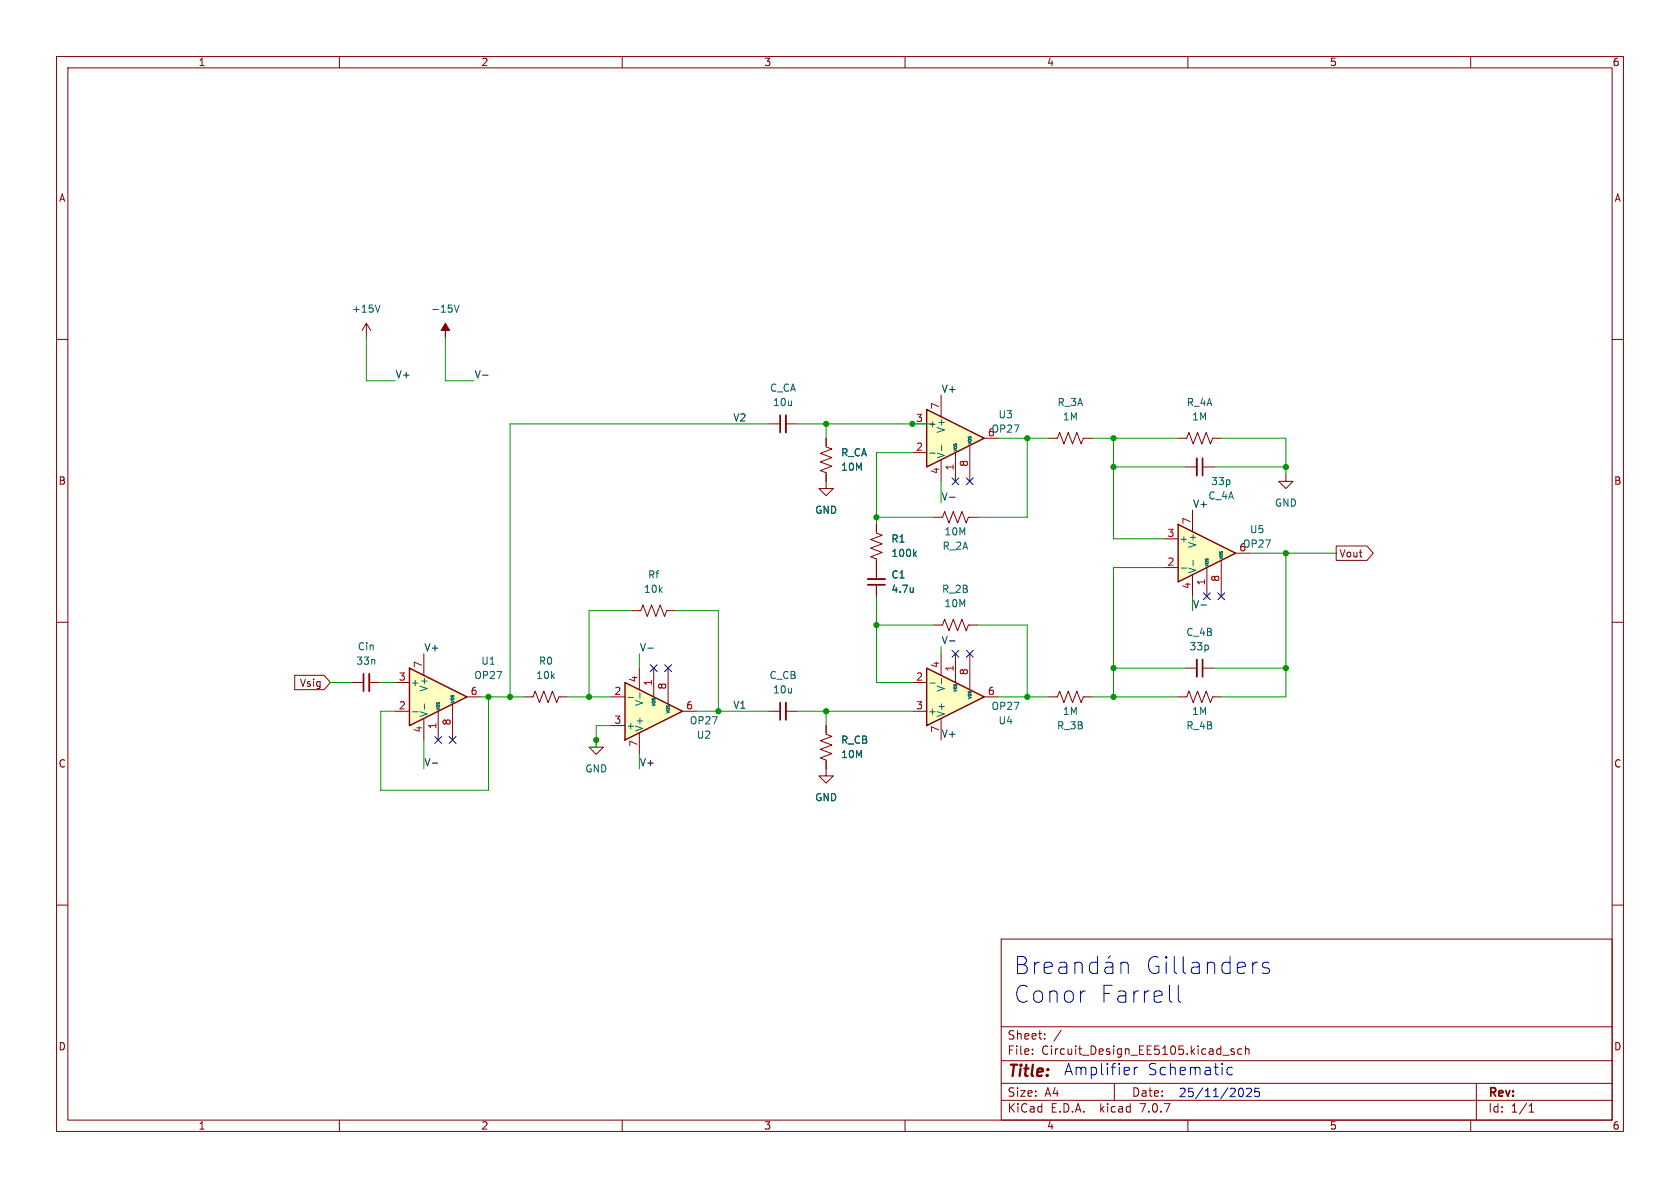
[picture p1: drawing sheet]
<svg xmlns="http://www.w3.org/2000/svg" width="297mm" height="210mm" viewBox="0 0 297 210" stroke-linecap="round" stroke-linejoin="round" font-family="sans-serif">
<g fill="none" stroke="#840000" stroke-width=".18">
<path d="M10 10h277v190h-277zM12 12h273v186h-273zM60 10v2M110 10v2M160 10v2M210 10v2M260 10v2M10 60h2M285 60h2M10 110h2M111.8 108h1.5l.4-1.1 .7 2.1 .8-2.1 .8 2.1 .7-2.1 .8 2.1 .4-1h1.5M285 110h2"/>
<path d="M10 160h2M285 160h2M177 166h108v32h-108zM60 198v2M110 198v2M160 198v2M177 194.5h108M177 191.5h108M177 187.5h108M177 181.5h108M182.5 186.3v.1M182.5 185.5v.1"/>
<path d="M184.7 183.6v.1M184.7 182.8v.1M187.6 182.1l-1.3 2M197 191.5v3M210 198v2M216.2 186.5h1.1M218.2 185.5l-.4-.1-.2 .2 .1 .2 .5 .2v.3h-.6M219.5 185.5l-.4-.1-.3 .3v.4l.2 .2h.5M220.2 185.5l.2-.1 .3 .1 .1 .9M220.2 184.9v1.5M260 198v2M261 191.5v6.5"/>
<path d="M270.3 196.6h.9M270.3 195.5l.4-.4v1.5"/>
</g>
<path d="M163.8 118.1l10.2 5.1-10.2 5.1z" fill="#ffffc2"/>
<path d="M163.8 118.1l10.2 5.1-10.2 5.1z" fill="none" stroke="#840000" stroke-width=".25"/>
<g fill="none" stroke="#840000" stroke-width=".18">
<path d="M64.8 57.2l-.8 1.2M64.8 57.2v2.5M64.8 57.2l.7 1.2M135.9 74.9h2M138.9 74.9h2.1M154.9 92.7v1.5l1.1 .4-2.1 .8 2.1 .7-2.1 .8 2.1 .8-2.1 .7 1 .4v3.6M165.1 91.4h1.5l.4-1 .8 2.1 .7-2.1 .8 2.1 .8-2.1 .7 2.1 .4-1.1h1.5M209.5 82.6h2.1M212.6 82.6h2M154.9 103.4v2M166.4 115.6v3.8M168.9 115.6v5.1"/>
<path d="M171.4 115.6v6.3M62.2 120.7h2.1M65.3 120.7h2M92.7 123.2h1.5l.4-1 .8 2 .7-2 .8 2 .8-2 .7 2 .4-1h1.5M135.9 125.7h2M138.9 125.7h2.1M146 128.3v1.5l1.1 .4-2.1 .7 2.1 .8-2.1 .8 2.1 .7-2.1 .8 1 .4v2.8h1.3l-1.3 1.2-1.2-1.2h1.2M161.3 120.7h2.5M161.3 125.7h2.5M166.4 127v3.8M174 123.2h2.5M208.3 123.2h1.5l.4-1 .7 2 .8-2 .8 2 .7-2 .8 2 .4-1h1.5"/>
</g>
<path d="M67.2 53.9l-.4 1.3M161.6 97.9l.4 .5M162 97.5l-.5 .5M161.5 103.9v.8M161.5 104.6l-.1 .1M166.5 119.9v1M164.4 120.7h.9" fill="none" stroke="#006464" stroke-width=".18"/>
<path d="M138.9 73.4v3.1M211.6 81v3.1M65.3 119.1v3.1M153.4 102.4h3.1M138.9 124.2v3.1" fill="none" stroke="#840000" stroke-width=".33"/>
<path d="M137.9 73.4v3.1M212.6 81v3.1M64.3 119.1v3.1M153.4 103.4h3.1M137.9 124.2v3.1" fill="none" stroke="#840000" stroke-width=".3"/>
<path d="M208.3 92.7l10.1 5.1-10.1 5.1z" fill="#ffffc2"/>
<path d="M208.3 92.7l10.1 5.1-10.1 5.1z" fill="none" stroke="#840000" stroke-width=".25"/>
<path d="M185.4 77.5h1.5l.4-1 .8 2 .7-2 .8 2 .8-2 .7 2 .4-1h1.5M208.3 77.5h1.5l.4-1 .7 2 .8-2 .8 2 .7-2 .8 2 .4-1h1.5M146 85.1v1.3h1.3l-1.3 1.2-1.2-1.2h1.2M205.7 95.3h2.6M210.8 90.2v3.8M215.9 99.1v6.3M218.4 97.8h2.6M227.3 83.8v1.3h1.3l-1.3 1.3-1.2-1.3h1.2M205.7 100.3h2.6M210.8 101.6v3.8M213.4 100.3v5.1" fill="none" stroke="#840000" stroke-width=".18"/>
<path d="M210.9 99v1M208.8 100.4h1" fill="none" stroke="#006464" stroke-width=".18"/>
<path d="M110.5 120.7l10.1 5-10.1 5.1z" fill="#ffffc2"/>
<path d="M110.5 120.7l10.1 5-10.1 5.1z" fill="none" stroke="#840000" stroke-width=".25"/>
<path d="M113 118.1v3.8M115.6 118.1v5.1M118.1 118.1v6.4M107.9 123.2h2.6M107.9 128.3h2.6M113 129.5v3.9M120.6 125.7h2.6" fill="none" stroke="#840000" stroke-width=".18"/>
<path d="M111 123.3h1M113.1 122.4v1" fill="none" stroke="#006464" stroke-width=".18"/>
<path d="M163.8 72.4l10.2 5.1-10.2 5.1z" fill="#ffffc2"/>
<path d="M163.8 72.4l10.2 5.1-10.2 5.1z" fill="none" stroke="#840000" stroke-width=".25"/>
<path d="M161.3 74.9h2.5M166.4 69.9v3.8M171.4 78.7v6.4M174 77.5h2.5M161.3 80h2.5M166.4 81.3v3.8M168.9 80v5.1" fill="none" stroke="#840000" stroke-width=".18"/>
<path d="M80.3 53.9l.4 1.3 .5-1.3M166.5 78.7v1M164.4 80.1h.9" fill="none" stroke="#006464" stroke-width=".18"/>
<path d="M78.7 57.2l.8 1.2h-.8v1.3v-1.3h-.7z" fill="#840000" stroke="#840000" stroke-width=".18"/>
<path d="M72.4 118.1l10.1 5.1-10.1 5.1z" fill="#ffffc2"/>
<path d="M72.4 118.1l10.1 5.1-10.1 5.1z" fill="none" stroke="#840000" stroke-width=".25"/>
<g fill="none" stroke="#840000" stroke-width=".18">
<path d="M146 77.5v1.5l1.1 .4-2.1 .7 2.1 .8-2.1 .8 2.1 .7-2.1 .8 1 .4v1.5M154.9 92.7v1.3M154.9 99.1v3.3M236.2 96.5h5.5l1.1 1.3-1.1 1.3h-5.5zM52.1 119.4h5.2l1.1 1.3-1.1 1.2h-5.2zM74.9 115.6v3.8M154.9 103.4v2M165.1 110.5h1.5l.4-1 .8 2 .7-2 .8 2 .8-2 .7 2 .4-1h1.5M209.5 118.1h2.1M212.6 118.1h2M69.8 125.7h2.6M69.8 120.7h2.6"/>
<path d="M74.9 127v3.8M77.5 125.7v5.1M80 124.5v6.3M82.5 123.2h2.6M105.4 130.8v1.3h1.3l-1.3 1.3-1.3-1.3h1.3M146 128.3v1.2M146 134.6v1.3M185.4 123.2h1.5l.4-1 .8 2 .7-2 .8 2 .8-2 .7 2 .4-1h1.5"/>
</g>
<path d="M161.6 97.9l.4 .5M162 97.5l-.5 .5M161.5 103.9v.8M161.5 104.6l-.1 .1M72.9 125.8h1M75 124.4v1" fill="none" stroke="#006464" stroke-width=".18"/>
<path d="M211.6 116.6v3" fill="none" stroke="#840000" stroke-width=".33"/>
<path d="M212.6 116.6v3" fill="none" stroke="#840000" stroke-width=".3"/>
<path d="M85.3 66.3h1M167.9 87.9h.9M114.5 114.6h1M167.9 113.3h.9M212.3 107h1M76.4 134.9h1" fill="none" stroke="#0f0f0f" stroke-width=".18"/>
<g fill="none" stroke="#0000c2" stroke-width=".18">
<path d="M179.9 169.1h1a.73 .73 0 0 1 .6 .7 .73 .73 0 0 1-.6 .7 .8 .8 0 0 1 .7 .7 .8 .8 0 0 1-.6 .9h-1.1zM179.9 170.5h1M182.9 170.1v2M183.7 170.1a.77 .77 0 0 0-.8 .6M184.6 171.1l1.4-.3-.1-.6-.3-.1h-.6l-.3 .1-.1 .3v1.2l.1 .3 .3 .1h.6l.3-.1M187.3 170.2l.3-.1h.6l.3 .1 .1 .3v1.6M188.6 170.8l-.3 .2h-.7a.59 .59 0 0 0-.4 .5 .59 .59 0 0 0 .4 .6h.7l.3-.1M190 170.4a.75 .75 0 0 1 1.3 .1v1.6M190 170.1v2M194 170.2l-.3-.1h-.5l-.5 .3-.1 .3v.8l.3 .5 .3 .1h.5l.3-.1M194 169.1v3M195.5 170.2l.2-.1h.6l.3 .1 .1 .3v1.6"/>
<path d="M196.3 169l-.4 .4M196.7 170.8l-.2 .2h-.8a.59 .59 0 0 0-.4 .5 .59 .59 0 0 0 .4 .6h.8l.2-.1M198.2 170.4a.75 .75 0 0 1 1.3 .1v1.6M198.2 170.1v2M208.3 174.2v2.5l.2 .3 .2 .2M224.3 170.2l-.7-.1-.3 .1-.1 .3 .1 .5 1 .2 .2 .3-.2 .5-.3 .1h-.5l-.3-.1M200.5 188.7v1.3M201.1 188.7a.51 .51 0 0 0-.6 .3M217.9 188.8l-.6-.1-.4 .3v.6l.2 .3 .2 .1 .6-.1M219.3 192.4a.81 .81 0 0 1 .6 .6 .81 .81 0 0 1-.3 .8l-.3 .1M220.4 192.5l.6-.1 .2 .1v.3l-.9 1.1h.9M222.6 192.4h-.7l-.1 .7 .2-.2 .5 .1 .2 .2-.1 .5-.2 .2-.6-.2"/>
</g>
<g fill="none" stroke="#009600" stroke-width=".18">
<path d="M64.8 59.7v7.6h5M78.7 59.7v7.6h5.1M135.9 74.9h-45.7v48.3M141 74.9h24.1M146 74.9v2.6M176.5 77.5h8.9M181.6 77.5v13.9h-8.9M193 77.5h15.3M196.8 77.5v17.8h8.9M215.9 77.5h11.4v6.3M154.9 91.4h10.2M161.3 80h-6.4v12.7"/>
<path d="M166.4 85.1v3.8M196.8 82.6h12.7M214.6 82.6h12.7M221 97.8h15.2M227.3 97.8v25.4h-11.4M111.8 108h-7.7v15.2M113 115.6v2.5M119.4 108h7.6v17.7M154.9 105.4v15.3h6.4M154.9 110.5h10.2M166.4 114.3v1.3M172.7 110.5h8.9v12.7"/>
<path d="M196.8 118.1h12.7M205.7 100.3h-8.9v22.9M210.8 105.4v2.6M214.6 118.1h12.7M58.4 120.7h3.8M67.3 120.7h2.5M74.9 130.8v5.1M85.1 123.2h7.6M86.4 123.2v16.5h-19.1v-14h2.5M100.3 123.2h7.6M107.9 128.3h-2.5v3.8h-1.3M113 133.4v2.5"/>
<path d="M123.2 125.7h12.7M141 125.7h20.3M146 125.7v2.6M176.5 123.2h8.9M193 123.2h15.3"/>
</g>
<g fill="none" stroke="#000084" stroke-width=".18">
<path d="M168.3 84.5l1.2 1.2M169.5 84.5l-1.2 1.2M170.8 84.5l1.3 1.2M172.1 84.5l-1.3 1.2M115 117.5l1.2 1.2M116.2 117.5l-1.2 1.2M117.5 117.5l1.2 1.2M118.7 117.5l-1.2 1.2M168.3 115l1.2 1.2M169.5 115l-1.2 1.2M170.8 115l1.3 1.2M172.1 115l-1.3 1.2"/>
<path d="M212.8 104.8l1.2 1.2M214 104.8l-1.2 1.2M215.3 104.8l1.2 1.2M216.5 104.8l-1.2 1.2M76.9 130.2l1.2 1.2M78.1 130.2l-1.2 1.2M79.4 130.2l1.2 1.2M80.6 130.2l-1.2 1.2"/>
</g>
<g fill="#009600" stroke="#009600" stroke-width=".18">
<circle cx="146" cy="125.7" r=".46"/>
<circle cx="154.9" cy="110.5" r=".46"/>
<circle cx="127" cy="125.7" r=".46"/>
<circle cx="146" cy="74.9" r=".46"/>
<circle cx="161.3" cy="74.9" r=".46"/>
<circle cx="154.9" cy="91.4" r=".46"/>
<circle cx="181.6" cy="123.2" r=".46"/>
<circle cx="181.6" cy="77.5" r=".46"/>
<circle cx="196.8" cy="123.2" r=".46"/>
<circle cx="196.8" cy="118.1" r=".46"/>
<circle cx="196.8" cy="77.5" r=".46"/>
<circle cx="196.8" cy="82.6" r=".46"/>
<circle cx="227.3" cy="82.6" r=".46"/>
<circle cx="227.3" cy="97.8" r=".46"/>
<circle cx="227.3" cy="118.1" r=".46"/>
<circle cx="86.4" cy="123.2" r=".46"/>
<circle cx="90.2" cy="123.2" r=".46"/>
<circle cx="104.1" cy="123.2" r=".46"/>
<circle cx="105.4" cy="130.8" r=".46"/>
</g>
<g font-size="4.2" fill="#0000c2">
<text x="202.2" y="172.5">Gillanders</text>
<text x="179.1" y="177.6">Conor</text>
<text x="194.2" y="177.6">Farrell</text>
</g>
<text font-size="2.8" fill="#840000" x="178" y="190.9">Title:</text>
<g font-size="2.8" fill="#0000c2">
<text x="188" y="190.2">Amplifier</text>
<text x="202.8" y="190.2">Schematic</text>
</g>
<g font-size="2.1" fill="#840000">
<text x="178" y="184">Sheet:</text>
<text x="178" y="186.7">File:</text>
<text x="184.1" y="186.7">Circuit_Design_EE5105.kicad_sch</text>
<text x="178" y="196.9">KiCad</text>
<text x="178" y="194.1">Size:</text>
<text x="184.7" y="194.1">A4</text>
<text x="185.7" y="196.9">E.D.A.</text>
<text x="194.6" y="196.9">kicad</text>
<text x="200" y="194.1">Date:</text>
<text x="201.8" y="196.9">7.0.7</text>
<text x="263" y="194.3">Rev:</text>
<text x="263" y="196.9">Id:</text>
<text x="267.1" y="196.9">1/1</text>
</g>
<text font-size="2.1" fill="#0000c2" x="208.3" y="194.1">25/11/2025</text>
<g font-size="1.8" fill="#840000">
<text x="35" y="11.9">1</text>
<text x="85" y="11.9">2</text>
<text x="135" y="11.9">3</text>
<text x="185" y="11.9">4</text>
<text x="235" y="11.9">5</text>
<text x="285" y="11.9">6</text>
<text x="10.3" y="35.9">A</text>
<text x="285.3" y="35.9">A</text>
<text x="10.3" y="85.9">B</text>
<text x="285.3" y="85.9">B</text>
<text x="236.7" y="98.7">Vout</text>
<text x="52.9" y="121.6">Vsig</text>
<text x="10.3" y="135.9">C</text>
<text x="285.3" y="135.9">C</text>
<text x="10.3" y="185.9">D</text>
<text x="285.3" y="185.9">D</text>
<text x="35" y="199.9">1</text>
<text x="85" y="199.9">2</text>
<text x="135" y="199.9">3</text>
<text x="185" y="199.9">4</text>
<text x="235" y="199.9">5</text>
<text x="285" y="199.9">6</text>
</g>
<g font-size="1.8" fill="#006464">
<text x="62.1" y="55.5">+15V</text>
<text x="76.1" y="55.5">-15V</text>
<text x="136" y="69.4">C_CA</text>
<text x="136.6" y="72">10u</text>
<text x="186.9" y="72">R_3A</text>
<text x="209.7" y="72">R_4A</text>
<text x="164" y="75.8">+</text>
<text x="167.2" y="76.7" transform="rotate(-90 167.2 76.7)">V+</text>
<text x="174.6" y="77.2">6</text>
<text x="175.2" y="76.7">OP27</text>
<text x="176.4" y="74.1">U3</text>
<text x="187.8" y="74.5">1M</text>
<text x="210.7" y="74.5">1M</text>
<text x="148.6" y="80.9">R_CA</text>
<text x="148.6" y="83.4">10M</text>
<text x="167.2" y="81.2" transform="rotate(-90 167.2 81.2)">V-</text>
<text x="213.5" y="88.5">C_4A</text>
<text x="214" y="86">33p</text>
<text x="225.3" y="89.8">GND</text>
<text x="144" y="91">GND</text>
<text x="166.9" y="94.8">10M</text>
<text x="220.9" y="94.5">U5</text>
<text x="157.5" y="96.1">R1</text>
<text x="157.5" y="98.7">100k</text>
<text x="166.5" y="97.4">R_2A</text>
<text x="208.4" y="96.1">+</text>
<text x="211.7" y="101.5" transform="rotate(-90 211.7 101.5)">V-</text>
<text x="211.7" y="97" transform="rotate(-90 211.7 97)">V+</text>
<text x="219" y="97.5">6</text>
<text x="219.6" y="97">OP27</text>
<text x="113.7" y="105">10k</text>
<text x="114.5" y="102.5">Rf</text>
<text x="157.5" y="102.5">C1</text>
<text x="157.5" y="105">4.7u</text>
<text x="166.4" y="105">R_2B</text>
<text x="166.9" y="107.5">10M</text>
<text x="209.6" y="112.6">C_4B</text>
<text x="62.9" y="117.7">33n</text>
<text x="63.2" y="115.2">Cin</text>
<text x="85" y="117.7">U1</text>
<text x="95.2" y="117.7">R0</text>
<text x="210.2" y="115.2">33p</text>
<text x="72.5" y="121.5">+</text>
<text x="75.8" y="122.4" transform="rotate(-90 75.8 122.4)">V+</text>
<text x="83.7" y="120.2">OP27</text>
<text x="94.7" y="120.2">10k</text>
<text x="113.9" y="124.9" transform="rotate(-90 113.9 124.9)">V-</text>
<text x="135.9" y="120.2">C_CB</text>
<text x="136.6" y="122.8">10u</text>
<text x="167.2" y="122.4" transform="rotate(-90 167.2 122.4)">V-</text>
<text x="175.2" y="125.7">OP27</text>
<text x="75.8" y="126.9" transform="rotate(-90 75.8 126.9)">V-</text>
<text x="110.6" y="129.1">+</text>
<text x="113.9" y="129.4" transform="rotate(-90 113.9 129.4)">V+</text>
<text x="121.8" y="128.2">OP27</text>
<text x="123.1" y="130.8">U2</text>
<text x="148.6" y="131.7">R_CB</text>
<text x="164" y="126.6">+</text>
<text x="167.2" y="126.9" transform="rotate(-90 167.2 126.9)">V+</text>
<text x="176.4" y="128.2">U4</text>
<text x="186.8" y="129.1">R_3B</text>
<text x="187.8" y="126.6">1M</text>
<text x="209.6" y="129.1">R_4B</text>
<text x="210.7" y="126.6">1M</text>
<text x="103.4" y="136.8">GND</text>
<text x="148.6" y="134.2">10M</text>
<text x="144" y="141.8">GND</text>
</g>
<g font-size="1.8" fill="#0f0f0f">
<text x="69.8" y="67">V+</text>
<text x="83.8" y="67">V-</text>
<text x="166.4" y="69.5">V+</text>
<text x="129.5" y="74.6">V2</text>
<text x="166.4" y="88.6">V-</text>
<text x="210.8" y="89.8">V+</text>
<text x="210.8" y="107.6">V-</text>
<text x="166.4" y="114">V-</text>
<text x="74.9" y="115.2">V+</text>
<text x="113" y="115.2">V-</text>
<text x="129.5" y="125.4">V1</text>
<text x="166.4" y="130.5">V+</text>
<text x="74.9" y="135.5">V-</text>
<text x="113" y="135.5">V+</text>
</g>
<g font-size="1.8" fill="#a90000">
<text x="161.9" y="74.7">3</text>
<text x="166.1" y="72.5" transform="rotate(-90 166.1 72.5)">7</text>
<text x="161.9" y="79.8">2</text>
<text x="166.1" y="83.9" transform="rotate(-90 166.1 83.9)">4</text>
<text x="168.7" y="83.3" transform="rotate(-90 168.7 83.3)">1</text>
<text x="171.2" y="82.6" transform="rotate(-90 171.2 82.6)">8</text>
<text x="206.3" y="95">3</text>
<text x="210.6" y="92.8" transform="rotate(-90 210.6 92.8)">7</text>
<text x="206.3" y="100.1">2</text>
<text x="210.6" y="104.2" transform="rotate(-90 210.6 104.2)">4</text>
<text x="213.1" y="103.6" transform="rotate(-90 213.1 103.6)">1</text>
<text x="215.6" y="102.9" transform="rotate(-90 215.6 102.9)">8</text>
<text x="74.7" y="118.2" transform="rotate(-90 74.7 118.2)">7</text>
<text x="166.1" y="118.2" transform="rotate(-90 166.1 118.2)">4</text>
<text x="168.7" y="118.8" transform="rotate(-90 168.7 118.8)">1</text>
<text x="171.2" y="119.5" transform="rotate(-90 171.2 119.5)">8</text>
<text x="70.4" y="125.5">2</text>
<text x="70.4" y="120.4">3</text>
<text x="83.1" y="122.9">6</text>
<text x="108.5" y="122.9">2</text>
<text x="112.8" y="120.7" transform="rotate(-90 112.8 120.7)">4</text>
<text x="115.3" y="121.4" transform="rotate(-90 115.3 121.4)">1</text>
<text x="117.9" y="122" transform="rotate(-90 117.9 122)">8</text>
<text x="121.2" y="125.5">6</text>
<text x="161.9" y="120.4">2</text>
<text x="161.9" y="125.5">3</text>
<text x="174.6" y="122.9">6</text>
<text x="74.7" y="129.6" transform="rotate(-90 74.7 129.6)">4</text>
<text x="77.2" y="129" transform="rotate(-90 77.2 129)">1</text>
<text x="79.8" y="128.3" transform="rotate(-90 79.8 128.3)">8</text>
<text x="108.5" y="128">3</text>
<text x="166.1" y="129.6" transform="rotate(-90 166.1 129.6)">7</text>
<text x="112.8" y="132.2" transform="rotate(-90 112.8 132.2)">7</text>
</g>
<g font-size=".7" fill="#006464">
<text x="169.3" y="79.9" transform="rotate(-90 169.3 79.9)">VOS</text>
<text x="171.9" y="78.6" transform="rotate(-90 171.9 78.6)">VOS</text>
<text x="213.8" y="100.2" transform="rotate(-90 213.8 100.2)">VOS</text>
<text x="216.3" y="98.9" transform="rotate(-90 216.3 98.9)">VOS</text>
<text x="77.9" y="125.6" transform="rotate(-90 77.9 125.6)">VOS</text>
<text x="80.4" y="124.3" transform="rotate(-90 80.4 124.3)">VOS</text>
<text x="116" y="125" transform="rotate(-90 116 125)">VOS</text>
<text x="169.3" y="122.4" transform="rotate(-90 169.3 122.4)">VOS</text>
<text x="171.9" y="123.7" transform="rotate(-90 171.9 123.7)">VOS</text>
<text x="118.5" y="126.2" transform="rotate(-90 118.5 126.2)">VOS</text>
</g>
</svg>
